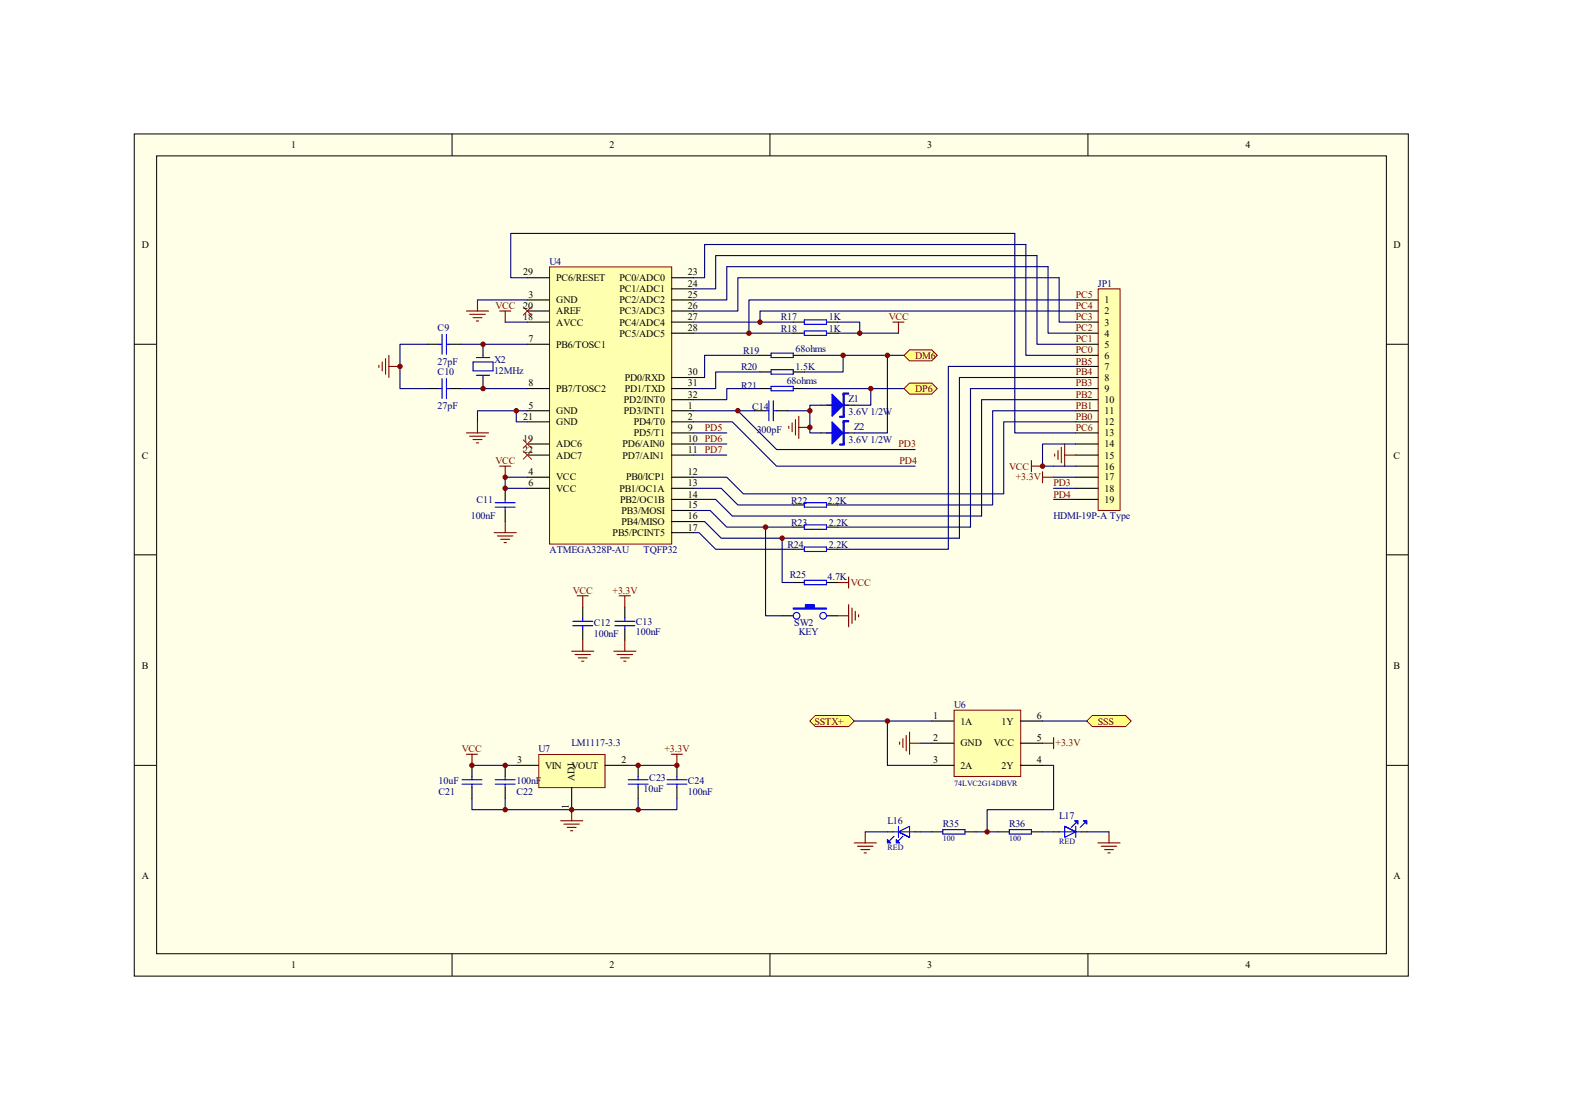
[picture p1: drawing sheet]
<svg xmlns="http://www.w3.org/2000/svg" width="297mm" height="210mm" viewBox="0 0 297 210" stroke-linecap="round" stroke-linejoin="round" font-family="sans-serif">
<path d="M25.4 25.3h241v159.3h-241z" fill="#ffffe8"/>
<g fill="none" stroke="#000" stroke-width=".19">
<path d="M25.4 25.3h241v159.3h-241zM29.6 29.5h232.7v150.9h-232.7zM85.5 25.3v4.2M145.7 25.3v4.2M205.8 25.3v4.2M25.4 65.1h4.2M262.2 65.1h4.2M25.4 104.9h4.2M262.2 104.9h4.2M25.4 144.7h4.2M262.2 144.7h4.2M85.5 180.4v4.1"/>
<path d="M145.7 180.4v4.1M205.8 180.4v4.1"/>
</g>
<g fill="none" stroke="#000080" stroke-width=".21">
<path d="M90.3 56.7h9.5M192 44.1h-95.4v8.4h3.2M194.1 46.2h-60.8v6.3h-2.1M196.2 48.3h-60.8v6.3h-4.2M198.3 50.4h-60.8v6.3h-6.3M200.4 52.5h-60.8v6.3h-8.4M203.5 56.7h-61.8v6.3h-10.5M87.2 65.1h12.6M87.2 73.5h12.6M95.6 60.9h4.2M99.8 77.7h-9.5v2.1M131.2 60.9h18.9"/>
<path d="M141.7 63h8.4M158.5 60.9h4.2v2.1h-4.2M162.7 63h7.3M131.2 92.3h5.3l3.1 3.2h10.5M131.2 96.5h3.2l3.1 3.2h12.6M131.2 98.6h2.1l3.2 3.2h45M144.8 99.7v16.7h3.2M131.2 100.7h1.1l3.1 3.2h14.7M148 101.8v8.4h2.1"/>
</g>
<g fill="none" stroke="#800000" stroke-width=".21">
<path d="M88.2 58.8h4.2M88.9 59.4h2.9M90.3 56.7v2.1M94.5 58.8h2.1M95.6 58.8v2.1M89.5 60.1h1.7M90.1 60.7h.5M90.3 79.8v2.1M168.9 60.9h2.1M170 60.9v2.1M88.2 81.9h4.2M88.9 82.5h2.9"/>
<path d="M89.5 83.1h1.7M90.1 83.7h.5M94.5 88.2h2.1M95.6 88.2v2M95.6 98.6v2.1M93.5 100.7h4.2M94.1 101.3h2.9M94.7 102h1.7M95.4 102.6h.4M158.5 110.2h2.1M158.5 116.4h2.1M160.6 109.1v2.1"/>
<path d="M160.6 114.3v4.2M161.2 115v2.9M161.8 115.6v1.7M162.4 116.2v.4"/>
</g>
<g fill="none" stroke="#000" stroke-width=".21">
<path d="M80.9 65.1h2.1M80.9 73.5h2.1M85.1 65.1h2.1M85.1 73.5h2.1M91.4 65.1v2.1M91.4 71.4v2.1M150.1 60.9h2.1M150.1 63h2.1M156.4 60.9h2.1M156.4 63h2.1M150.1 95.5h2.1M150.1 99.7h2.1"/>
<path d="M156.4 95.5h2.1M156.4 99.7h2.1M148 116.4h2.1M150.1 103.9h2.1M150.1 110.2h2.1M156.4 116.4h2.1M156.4 103.9h2.1M156.4 110.2h2.1"/>
</g>
<path d="M150.1 115h2.3v-.7h1.7v.7h2.3v.2h-6.3z" fill-rule="evenodd" fill="#00f" stroke="#00f" stroke-width=".21"/>
<g fill="none" stroke="#00f" stroke-width=".21">
<path d="M83 65.1h.6M83 73.5h.6M83.6 63.2v3.8M83.6 71.6v3.8M84.5 65.1h.6M84.5 63.2v3.8M84.5 71.6v3.8M84.5 73.5h.6M89.5 68.5h3.8v1.6h-3.8zM90.1 67.6h2.5M90.1 71h2.5M91.4 67.2v.4"/>
<path d="M91.4 71v.4M152.2 60.5h4.2v.8h-4.2zM152.2 62.6h4.2v.8h-4.2zM152.2 95.1h4.2v.8h-4.2zM152.2 99.3h4.2v.8h-4.2zM152.2 103.4h4.2v.9h-4.2zM152.2 109.7h4.2v.9h-4.2z"/>
<circle cx="150.7" cy="116.4" r=".63"/>
<circle cx="155.7" cy="116.4" r=".63"/>
</g>
<path d="M98.9 58l1.7 1.7M100.6 58l-1.7 1.7" fill="none" stroke="#f00" stroke-width=".19"/>
<path d="M207.9 54.7h4v41.8h-4z" fill="#ffffb0"/>
<path d="M207.8 54.6h4.1v41.9h-4.1z" fill="none" stroke="#800000" stroke-width=".19"/>
<g fill="none" stroke="#000" stroke-width=".21">
<path d="M203.5 56.7h4.2M203.5 58.8h4.2M203.5 60.9h4.2M203.5 63h4.2M203.5 65.1h4.2M203.5 67.2h4.2M203.5 69.3h4.2M203.5 71.4h4.2M203.5 73.5h4.2M203.5 75.6h4.2M203.5 77.7h4.2M203.5 79.8h4.2"/>
<path d="M203.5 81.9h4.2M203.5 84h4.2M203.5 86.1h4.2M203.5 88.2h4.2M203.5 90.2h4.2M203.5 92.3h4.2M203.5 94.4h4.2M110.3 114.8v2.1M110.3 119v2.1M118.2 114.8v2.1M118.2 119v2.1"/>
</g>
<g fill="none" stroke="#000080" stroke-width=".21">
<path d="M192 44.1v37.8h11.5M194.1 46.2v21h9.4M196.2 48.3v16.8h7.3M198.3 50.4v12.6h5.2M200.4 52.5v8.4h3.1M203.5 58.8h-59.7v2.1M203.5 69.3h-24.1v34.6h-20.9M203.5 71.4h-22v30.4M203.5 73.5h-19.9v26.2h-25.1M203.5 75.6h-17.8v22h-47.1l-3.2-3.2h-4.2M203.5 77.7h-15.7v17.8h-29.3M203.5 79.8h-13.6v13.6h-49.3l-3.1-3.2h-6.3"/>
<path d="M131.2 81.9h6.3M131.2 84h6.3M131.2 86.1h6.3M199.3 94.4h4.2M199.3 88.2h4.2M199.3 90.2h4.2M199.3 92.3h4.2"/>
</g>
<g fill="none" stroke="#800000" stroke-width=".21">
<path d="M197.2 89.2v2.1M197.2 90.2h2.1M199.5 85.8v.5M200.2 85.2v1.7M200.8 84.6v2.9M201.4 84v4.2M201.4 86.1h2.1M109.2 112.7h2.1M110.3 112.7v2.1M117.2 112.7h2.1M118.2 112.7v2.1M108.2 123.1h4.1"/>
<path d="M108.8 123.8h2.9M109.4 124.4h1.7M110 125h.5M110.3 121.1v2M116.1 123.1h4.2M116.8 123.8h2.9M117.4 124.4h1.7M118 125h.4M118.2 121.1v2"/>
</g>
<path d="M108.4 118.3h3.7M108.4 117.5h3.7M110.3 116.9v.6M110.3 118.3v.7M116.3 118.3h3.8M116.3 117.5h3.8M118.2 116.9v.6M118.2 118.3v.7" fill="none" stroke="#00f" stroke-width=".21"/>
<path d="M104.1 50.6h23v52.3h-23z" fill="#ffffb0"/>
<path d="M104 50.5h23.1v52.4h-23.1z" fill="none" stroke="#800000" stroke-width=".19"/>
<g fill="none" stroke="#000" stroke-width=".21">
<path d="M99.8 52.5h4.2M99.8 56.7h4.2M99.8 58.8h4.2M127 52.5h4.2M127 54.6h4.2M127 56.7h4.2M127 58.8h4.2M99.8 60.9h4.2M99.8 73.5h4.2M99.8 77.7h4.2M99.8 79.8h4.2M99.8 65.1h4.2"/>
<path d="M127 60.9h4.2M127 63h4.2M127 71.4h4.2M127 73.5h4.2M127 75.6h4.2M127 77.7h4.2M127 79.8h4.2M142.7 77.7h2.1M143.8 73.5h2.1M143.8 67.2h2.1M143.8 70.3h2.1M146.9 77.7h2.1"/>
<path d="M150.1 73.5h2.1M150.1 67.2h2.1M150.1 70.3h2.1M155.3 76.6h2.1M159.5 76.6h2.1M95.6 92.3v2.1M95.6 96.5v2.1M99.8 84h4.2M99.8 86.1h4.2M99.8 90.2h4.2M99.8 92.3h4.2M127 81.9h4.2"/>
<path d="M127 84h4.2M127 86.1h4.2M127 90.2h4.2M127 92.3h4.2M127 94.4h4.2M127 96.5h4.2M127 98.6h4.2M155.3 81.9h2.1M159.5 81.9h2.1M127 100.7h4.2"/>
</g>
<g fill="none" stroke="#000080" stroke-width=".21">
<path d="M80.9 65.1h-5.2v8.4h5.2M97.7 77.7v2.1h2.1M131.2 77.7h8.4l7.3 7.3h26.2M131.2 79.8h7.4l8.3 8.4h26.2M139.6 77.7h3.1M143.8 70.3h-8.4v3.2h-4.2M143.8 73.5h-6.3v2.1h-6.3M143.8 67.2h-10.5v4.2h-2.1M149 77.7h4.2M152.2 67.2h18.8M152.2 73.5h18.8M155.3 76.6h-2.1v5.3h2.1"/>
<path d="M159.5 67.2v3.1h-7.3M164.8 73.5v3.1h-3.2M167.9 67.2v14.7h-6.3M99.8 90.2h-4.2v2.1h4.2"/>
</g>
<path d="M98.9 83.1l1.7 1.7M98.9 85.2l1.7 1.7M100.6 83.1l-1.7 1.7M100.6 85.2l-1.7 1.7" fill="none" stroke="#f00" stroke-width=".19"/>
<path d="M71.7 69.1v.4M72.3 68.5v1.6M72.9 67.8v3M73.6 67.2v4.2M73.6 69.3h2.1M149.9 80v1.7M150.5 79.3v3M151.1 78.7v4.2M149.2 80.6v.4M151.1 80.8h2.1M195.1 87.1v2.1M195.1 88.2h2.1" fill="none" stroke="#800000" stroke-width=".21"/>
<g fill="none" stroke="#00f" stroke-width=".21">
<path d="M144.8 77.7h.7M145.5 75.8v3.8M145.9 66.8h4.2v.8h-4.2zM145.9 69.9h4.2v.9h-4.2zM145.9 73.1h4.2v.8h-4.2zM146.3 77.7h.6M146.3 75.8v3.8M156.4 76.6h4.2M159.5 79.8h1.1v-.2h-1.1v.4M159.5 74.5h1.1v-.2h-1.1v.4M159.7 78.5v.4h-.8v-.2h.6M93.7 95.9h3.8"/>
<path d="M93.7 95.1h3.8M95.6 94.4v.7M95.6 95.9v.6M156.4 81.9h4.2M159.7 83.7v.5h-.8v-.2h.6"/>
</g>
<g fill="#00f" stroke="#00f" stroke-width=".21">
<path d="M157.4 79.8l2.1 2.1-2.1 2.1z"/>
<path d="M157.4 74.5l2.1 2.1-2.1 2.1z"/>
<path d="M159.5 79.8h.2v4.2h-.2z" fill-rule="evenodd"/>
<path d="M159.5 74.5h.2v4.2h-.2z" fill-rule="evenodd"/>
</g>
<g fill="#ffff80" stroke="#800000" stroke-width=".19">
<path d="M171 67.2l1.1-1.1h4.2l1 1.1-1 1h-4.2z" fill-rule="evenodd"/>
<path d="M171 73.5l1.1-1.1h4.2l1 1.1-1 1h-4.2z" fill-rule="evenodd"/>
</g>
<path d="M127 142.6h2.1M128.1 142.6v2.1" fill="none" stroke="#800000" stroke-width=".21"/>
<path d="M102 142.8h12.5v6.1h-12.5z" fill="#ffffb0"/>
<path d="M101.9 142.7h12.6v6.2h-12.6z" fill="none" stroke="#800000" stroke-width=".19"/>
<g fill="none" stroke="#000" stroke-width=".21">
<path d="M89.3 144.7v2.1M89.3 148.9v2.1M95.6 144.7v2.1M95.6 148.9v2.1M97.7 144.7h4.2M108.2 148.9v4.2M114.4 144.7h4.2M120.7 144.7v2.1M120.7 148.9v2.1M128.1 144.7v2.1M128.1 148.9v2.1M167.9 157.3h1"/>
<path d="M173.1 157.3h1.1M176.3 157.3h2.1M182.6 157.3h2.1M188.9 157.3h2M195.1 157.3h2.1M199.3 157.3h1.1M204.6 157.3h1"/>
</g>
<path d="M88.2 142.6h2.1M89.3 142.6v2.1M106.1 155.2h4.2M106.7 155.8h2.9M107.3 156.5h1.7M107.9 157.1h.5M108.2 153.1v2.1" fill="none" stroke="#800000" stroke-width=".21"/>
<g fill="none" stroke="#00f" stroke-width=".21">
<path d="M87.4 148.3h3.8M87.4 147.5h3.8M89.3 146.8v.7M89.3 148.3v.6M93.7 148.3h3.8M93.7 147.5h3.8M95.6 146.8v.7M95.6 148.3v.6M118.8 148.3h3.8M118.8 147.5h3.8M120.7 146.8v.7M120.7 148.3v.6"/>
<path d="M126.2 148.3h3.8M126.2 147.5h3.8M128.1 146.8v.7M128.1 148.3v.6M168.9 157.3h4.2M169.2 158.1l-.9 .9M170 157.3l2.1 1.1v-2.1l-2.1 1 2.1 1.1M170 156.3v2.1M170.8 158.1l-.8 .9M178.4 156.9h4.2v.8h-4.2zM190.9 156.9h4.2v.8h-4.2zM200.4 157.3h4.2"/>
<path d="M201.4 156.3l2.1 1-2.1 1.1v-2.1l2.1 1M203.5 155.6l-.8 .9M203.5 156.3v2.1M205.2 155.6l-.8 .9"/>
</g>
<path d="M89.3 151v2.1h38.8v-2.1M89.3 144.7h8.4M95.6 151v2.1M118.6 144.7h9.5M120.7 151v2.1" fill="none" stroke="#000080" stroke-width=".21"/>
<g fill="#00f" stroke="#00f" stroke-width=".21">
<path d="M167.9 158.8l.6 .6h-.6z"/>
<path d="M169.6 158.8l.6 .6h-.6z"/>
<path d="M205 155.2h.6v.6z"/>
<path d="M203.3 155.2h.6v.6z"/>
</g>
<path d="M153.2 136.3l1.1-1h6.3l1 1-1 1.1h-6.3z" fill-rule="evenodd" fill="#ffff80" stroke="#800000" stroke-width=".19"/>
<g fill="none" stroke="#800000" stroke-width=".21">
<path d="M170.8 139.7v1.7M171.5 139.1v2.9M172.1 138.4v4.2M199.3 139.5v2.1M161.6 159.4h4.2M163.7 157.3v2.1M170.2 140.3v.4M172.1 140.5h2.1M197.2 140.5h2.1M207.7 159.4h4.2M209.8 157.3v2.1M162.2 160h3"/>
<path d="M162.9 160.7h1.6M163.5 161.3h.4M208.3 160h3M209 160.7h1.7M209.6 161.3h.4"/>
</g>
<path d="M205.6 136.3l1.1-1h6.3l1 1-1 1.1h-6.3z" fill-rule="evenodd" fill="#ffff80" stroke="#800000" stroke-width=".19"/>
<path d="M203.5 84h-6.3v4.2h2.1" fill="none" stroke="#000080" stroke-width=".21"/>
<path d="M180.6 134.4h12.5v12.4h-12.5z" fill="#ffffb0"/>
<path d="M180.5 134.3h12.6v12.5h-12.6z" fill="none" stroke="#800000" stroke-width=".19"/>
<path d="M176.3 136.3h4.2M193 136.3h4.2M176.3 140.5h4.2M176.3 144.7h4.2M193 140.5h4.2M193 144.7h4.2" fill="none" stroke="#000" stroke-width=".21"/>
<path d="M161.6 136.3h6.3M176.3 136.3h-8.4v8.4h8.4M197.2 136.3h8.4M163.7 157.3h4.2M174.2 140.5h2.1M174.2 157.3h2.1M184.7 157.3h4.2M197.2 144.7h2.1v8.4h-12.5v4.2M197.2 157.3h2.1M205.6 157.3h4.2" fill="none" stroke="#000080" stroke-width=".21"/>
<g fill="#800000" stroke="#800000" stroke-width=".19">
<circle cx="141.7" cy="63" r=".42"/>
<circle cx="162.7" cy="63" r=".42"/>
<circle cx="95.6" cy="90.2" r=".42"/>
<circle cx="148" cy="101.8" r=".42"/>
<circle cx="144.8" cy="99.7" r=".42"/>
<circle cx="91.4" cy="73.5" r=".42"/>
<circle cx="91.4" cy="65.1" r=".42"/>
<circle cx="143.8" cy="60.9" r=".42"/>
<circle cx="95.6" cy="92.3" r=".42"/>
<circle cx="97.7" cy="77.7" r=".42"/>
<circle cx="75.7" cy="69.3" r=".42"/>
<circle cx="197.2" cy="88.1" r=".42"/>
<circle cx="159.5" cy="67.2" r=".42"/>
<circle cx="153.2" cy="80.8" r=".42"/>
<circle cx="139.6" cy="77.7" r=".42"/>
<circle cx="164.7" cy="73.5" r=".42"/>
<circle cx="167.9" cy="67.2" r=".42"/>
<circle cx="153.2" cy="77.7" r=".42"/>
<circle cx="128.1" cy="144.7" r=".42"/>
<circle cx="108.2" cy="153.1" r=".42"/>
<circle cx="95.6" cy="144.7" r=".42"/>
<circle cx="120.7" cy="144.7" r=".42"/>
<circle cx="120.7" cy="153.1" r=".42"/>
<circle cx="95.6" cy="153.1" r=".42"/>
<circle cx="89.3" cy="144.7" r=".42"/>
<circle cx="167.9" cy="136.3" r=".42"/>
<circle cx="186.8" cy="157.3" r=".42"/>
</g>
<g font-size="1.9">
<text x="55.1" y="28">1</text>
<text x="115.3" y="28">2</text>
<text x="175.4" y="28">3</text>
<text x="235.6" y="28">4</text>
<text x="26.8" y="46.9">D</text>
<text x="263.7" y="46.9">D</text>
<text x="99" y="52.1">29</text>
<text x="105.2" y="53.2">PC6/RESET</text>
<text x="117.2" y="53.2">PC0/ADC0</text>
<text x="130.1" y="52.1">23</text>
<text x="99" y="58.4">20</text>
<text x="100" y="56.3">3</text>
<text x="105.2" y="57.3">GND</text>
<text x="105.2" y="59.5">AREF</text>
<text x="117.2" y="55.3">PC1/ADC1</text>
<text x="117.2" y="57.3">PC2/ADC2</text>
<text x="117.2" y="59.5">PC3/ADC3</text>
<text x="130.1" y="54.2">24</text>
<text x="130.1" y="56.3">25</text>
<text x="130.1" y="58.4">26</text>
<text x="209" y="57.3">1</text>
<text x="209" y="59.5">2</text>
<text x="99" y="60.6">18</text>
<text x="100" y="64.7">7</text>
<text x="105.2" y="61.6">AVCC</text>
<text x="105.2" y="65.7">PB6/TOSC1</text>
<text x="117.2" y="61.6">PC4/ADC4</text>
<text x="117.2" y="63.7">PC5/ADC5</text>
<text x="130.1" y="60.6">27</text>
<text x="130.1" y="62.6">28</text>
<text x="209" y="61.6">3</text>
<text x="209" y="63.7">4</text>
<text x="209" y="65.7">5</text>
<text x="130.1" y="71">30</text>
<text x="209" y="67.8">6</text>
<text x="209" y="69.9">7</text>
<text x="100" y="73.1">8</text>
<text x="100" y="77.3">5</text>
<text x="105.2" y="74.1">PB7/TOSC2</text>
<text x="118" y="76.2">PD2/INT0</text>
<text x="118.2" y="72.1">PD0/RXD</text>
<text x="118.2" y="74.1">PD1/TXD</text>
<text x="130.1" y="73.1">31</text>
<text x="130.1" y="75.2">32</text>
<text x="130.1" y="77.3">1</text>
<text x="209" y="72.1">8</text>
<text x="209" y="74.1">9</text>
<text x="209" y="76.2">10</text>
<text x="99" y="79.3">21</text>
<text x="99" y="83.6">19</text>
<text x="105.2" y="78.3">GND</text>
<text x="105.2" y="80.4">GND</text>
<text x="118" y="78.3">PD3/INT1</text>
<text x="119.9" y="80.4">PD4/T0</text>
<text x="119.9" y="82.5">PD5/T1</text>
<text x="130.1" y="79.3">2</text>
<text x="130.1" y="81.5">9</text>
<text x="130.1" y="83.6">10</text>
<text x="209" y="78.3">11</text>
<text x="209" y="80.4">12</text>
<text x="209" y="82.5">13</text>
<text x="26.8" y="86.7">C</text>
<text x="99" y="85.7">22</text>
<text x="100" y="89.8">4</text>
<text x="105.2" y="84.6">ADC6</text>
<text x="105.2" y="86.7">ADC7</text>
<text x="117.8" y="84.6">PD6/AIN0</text>
<text x="117.8" y="86.7">PD7/AIN1</text>
<text x="130.1" y="85.7">11</text>
<text x="130.1" y="89.8">12</text>
<text x="209" y="84.6">14</text>
<text x="209" y="86.7">15</text>
<text x="209" y="88.8">16</text>
<text x="263.7" y="86.7">C</text>
<text x="100" y="92">6</text>
<text x="105.2" y="93">VCC</text>
<text x="105.2" y="90.9">VCC</text>
<text x="117.2" y="93">PB1/OC1A</text>
<text x="117.3" y="95.1">PB2/OC1B</text>
<text x="118.4" y="90.9">PB0/ICP1</text>
<text x="130.1" y="92">13</text>
<text x="130.1" y="94.1">14</text>
<text x="209" y="90.9">17</text>
<text x="209" y="93">18</text>
<text x="209" y="95.1">19</text>
<text x="115.9" y="101.4">PB5/PCINT5</text>
<text x="117.6" y="97.2">PB3/MOSI</text>
<text x="117.6" y="99.2">PB4/MISO</text>
<text x="130.1" y="96.1">15</text>
<text x="130.1" y="98.2">16</text>
<text x="130.1" y="100.3">17</text>
<text x="26.8" y="126.5">B</text>
<text x="263.7" y="126.5">B</text>
<text x="176.5" y="136">1</text>
<text x="181.7" y="137">1A</text>
<text x="189.5" y="137">1Y</text>
<text x="196.2" y="136">6</text>
<text x="176.5" y="140.1">2</text>
<text x="181.7" y="141.2">GND</text>
<text x="188" y="141.2">VCC</text>
<text x="196.2" y="140.1">5</text>
<text x="97.9" y="144.4">3</text>
<text x="103.1" y="145.4">VIN</text>
<text x="108.1" y="145.4">VOUT</text>
<text x="108.7" y="147.7" transform="rotate(-90 108.7 147.7)">ADJ</text>
<text x="117.6" y="144.4">2</text>
<text x="176.5" y="144.4">3</text>
<text x="181.7" y="145.4">2A</text>
<text x="189.5" y="145.4">2Y</text>
<text x="196.2" y="144.4">4</text>
<text x="107.6" y="152.9" transform="rotate(-90 107.6 152.9)">1</text>
<text x="26.8" y="166.3">A</text>
<text x="263.7" y="166.3">A</text>
<text x="55.1" y="183.1">1</text>
<text x="115.3" y="183.1">2</text>
<text x="175.4" y="183.1">3</text>
<text x="235.6" y="183.1">4</text>
</g>
<g font-size="1.9" fill="#000080">
<text x="104" y="50.1">U4</text>
<text x="207.7" y="54.2">JP1</text>
<text x="82.8" y="62.6">C9</text>
<text x="147.7" y="60.6">R17</text>
<text x="147.7" y="62.8">R18</text>
<text x="156.8" y="60.6">1K</text>
<text x="156.8" y="62.8">1K</text>
<text x="82.8" y="68.9">27pF</text>
<text x="82.8" y="71">C10</text>
<text x="93.5" y="68.7">X2</text>
<text x="93.5" y="70.8">12MHz</text>
<text x="140.2" y="69.9">R20</text>
<text x="140.6" y="67">R19</text>
<text x="150.5" y="66.6">68ohms</text>
<text x="150.5" y="69.9">1.5K</text>
<text x="82.8" y="77.3">27pF</text>
<text x="140.2" y="73.5">R21</text>
<text x="142.3" y="77.5">C14</text>
<text x="148.8" y="72.7">68ohms</text>
<text x="160.5" y="76">Z1</text>
<text x="143.2" y="81.9">300pF</text>
<text x="160.5" y="83.7">3.6V 1/2W</text>
<text x="160.5" y="78.5">3.6V 1/2W</text>
<text x="161.6" y="81.3">Z2</text>
<text x="90.2" y="95.1">C11</text>
<text x="149.7" y="95.3">R22</text>
<text x="156.5" y="95.3">2.2K</text>
<text x="89.1" y="98.1">100nF</text>
<text x="149.7" y="99.5">R23</text>
<text x="156.8" y="99.5">2.2K</text>
<text x="199.3" y="98.2">HDMI-19P-A Type</text>
<text x="104" y="104.5">ATMEGA328P-AU</text>
<text x="121.8" y="104.5">TQFP32</text>
<text x="149" y="103.6">R24</text>
<text x="156.8" y="103.6">2.2K</text>
<text x="149.4" y="109.3">R25</text>
<text x="156.5" y="109.7">4.7K</text>
<text x="112.4" y="118.4">C12</text>
<text x="120.3" y="118.1">C13</text>
<text x="120.3" y="120">100nF</text>
<text x="150.3" y="118.4">SW2</text>
<text x="151.1" y="120">KEY</text>
<text x="112.4" y="120.4">100nF</text>
<text x="180.5" y="133.9">U6</text>
<text x="101.9" y="142.3">U7</text>
<text x="108.1" y="141.2">LM1117-3.3</text>
<text x="83" y="148.4">10uF</text>
<text x="97.7" y="148.4">100nF</text>
<text x="121.8" y="149.8">10uF</text>
<text x="122.9" y="147.7">C23</text>
<text x="130.1" y="148.4">C24</text>
<text x="83" y="150.4">C21</text>
<text x="97.7" y="150.4">C22</text>
<text x="130.1" y="150.4">100nF</text>
<text x="167.9" y="155.9">L16</text>
<text x="200.4" y="154.8">L17</text>
<text x="178.4" y="156.5">R35</text>
<text x="190.9" y="156.5">R36</text>
</g>
<g font-size="1.9" fill="#800000">
<text x="93.7" y="58.4">VCC</text>
<text x="203.5" y="58.4">PC4</text>
<text x="203.5" y="56.3">PC5</text>
<text x="168.1" y="60.6">VCC</text>
<text x="203.5" y="64.7">PC1</text>
<text x="203.5" y="62.6">PC2</text>
<text x="203.5" y="60.6">PC3</text>
<text x="173.1" y="67.8">DM6</text>
<text x="203.5" y="66.8">PC0</text>
<text x="203.5" y="71">PB4</text>
<text x="203.5" y="68.9">PB5</text>
<text x="173.1" y="74.1">DP6</text>
<text x="203.5" y="77.3">PB1</text>
<text x="203.5" y="75.2">PB2</text>
<text x="203.5" y="73.1">PB3</text>
<text x="133.3" y="81.5">PD5</text>
<text x="133.3" y="83.6">PD6</text>
<text x="203.5" y="81.5">PC6</text>
<text x="203.5" y="79.3">PB0</text>
<text x="93.7" y="87.7">VCC</text>
<text x="133.3" y="85.7">PD7</text>
<text x="170" y="84.6">PD3</text>
<text x="170.2" y="87.7">PD4</text>
<text x="190.9" y="88.8">VCC</text>
<text x="192.2" y="90.9">+3.3V</text>
<text x="199.3" y="92">PD3</text>
<text x="199.3" y="94.1">PD4</text>
<text x="108.4" y="112.3">VCC</text>
<text x="115.9" y="112.3">+3.3V</text>
<text x="161" y="110.8">VCC</text>
<text x="154.1" y="137">SSTX+</text>
<text x="207.7" y="137">SSS</text>
<text x="87.4" y="142.3">VCC</text>
<text x="125.7" y="142.3">+3.3V</text>
<text x="199.7" y="141.2">+3.3V</text>
</g>
<g font-size="1.5" fill="#000080">
<text x="180.5" y="148.6">74LVC2G14DBVR</text>
<text x="167.9" y="160.8">RED</text>
<text x="178.4" y="159.1">100</text>
<text x="190.9" y="159.1">100</text>
<text x="200.4" y="159.7">RED</text>
</g>
</svg>
